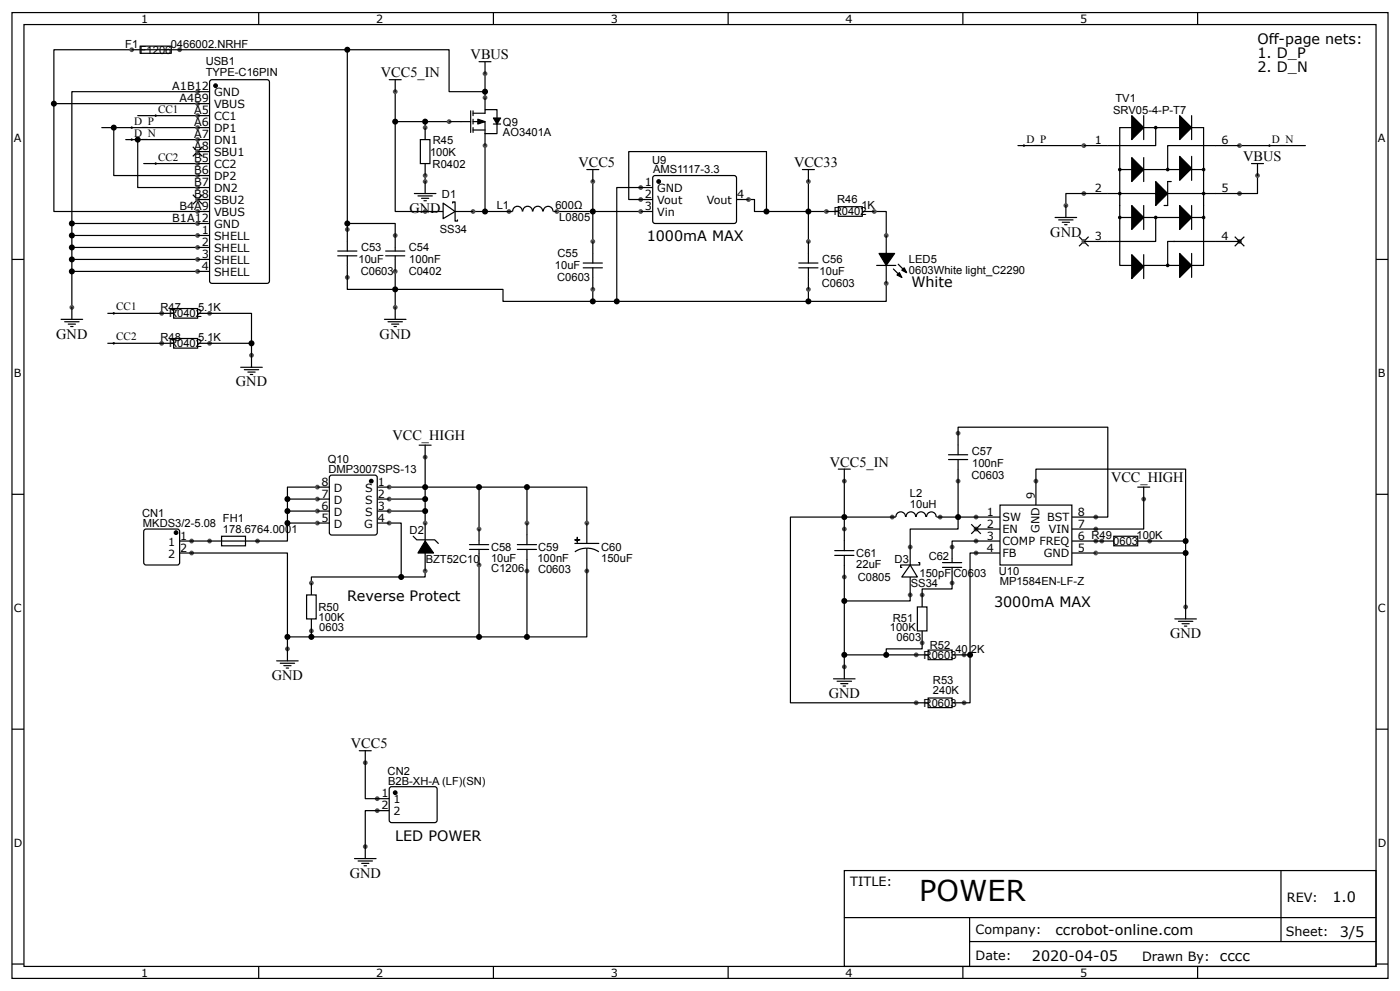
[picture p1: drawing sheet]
<svg xmlns="http://www.w3.org/2000/svg" width="309mm" height="219mm" viewBox="0 0 309 219" stroke-linecap="round" stroke-linejoin="round" font-family="sans-serif">
<g fill="none" stroke="#000" stroke-width=".26">
<path d="M2.6 2.8h304.1v213.2h-304.1zM5.3 5.4h298.7v208h-298.7zM57.1 2.8v2.6M109 2.8v2.6M160.9 2.8v2.6M212.7 2.8v2.6M264.6 2.8v2.6M22.5 28.2h21.2M25.1 28.2v10.6h18.6M27.8 30.8h15.9M30.4 30.8v10.6h13.3M30.4 25.5h13.3"/>
<path d="M31.7 36.1h12M43.7 20.2h-27.8v47.7M2.6 57.3h2.7M15.9 57.3h27.8M15.9 52h27.8M15.9 54.6h27.8M15.9 59.9h27.8M15.9 49.3h27.8M304 57.3h2.7M2.6 109.1h2.7M304 109.1h2.7M2.6 161h2.7"/>
<path d="M304 161h2.7M186.5 192.2h117.5v21.2h-117.5zM283 192.2v15.7M2.6 212.9h2.7M57.1 213.4v2.6M109 213.4v2.6M160.9 213.4v2.6M186.6 202.6h117.3M212.7 213.4v2.6M214.2 207.9h89.7M214.2 202.6v10.6M264.6 213.4v2.6"/>
<path d="M304 212.9h2.7"/>
</g>
<g fill="#000">
<path d="M29.1 30.6v.5zM28.8 30.8h.6z"/>
<path d="M29.1 27.9v.5zM28.8 28.2h.6z"/>
<path d="M34.4 35.9v.5zM34.1 36.1h.6z"/>
<path d="M34.4 25.3v.5zM34.1 25.5h.6z"/>
<path d="M25.1 68.9v.6zM24.9 69.2h.5z"/>
<circle cx="29.1" cy="28.2" r=".26"/>
<circle cx="29.1" cy="30.8" r=".26"/>
<circle cx="34.4" cy="36.1" r=".26"/>
<circle cx="34.4" cy="25.5" r=".26"/>
<circle cx="25.1" cy="69.2" r=".26"/>
</g>
<g fill="#000" stroke="#000" stroke-width=".26">
<path d="M42.6 32.4l2.1 2.1zM44.7 32.4l-2.1 2.1z"/>
<path d="M42.6 43l2.1 2.1zM44.7 43l-2.1 2.1z"/>
</g>
<circle cx="15.9" cy="67.9" r=".53" fill="#4f4f4f"/>
<path d="M29.1 11h-17.2v11.9h31.8M46.4 17.9l.4-.3h12.2l.5 .3v44.1l-.2 .5-12.5 .1-.4-.3zM11.9 22.9v23.8h31.8M13.5 70.5h4.8M14.3 71h3.2M15.1 71.6h1.6M15.6 72.1h.5M15.9 67.9v2.6" fill="none" stroke="#000" stroke-width=".26"/>
<circle cx="47.6" cy="18.9" r=".4" fill="#000" stroke="#000" stroke-width=".26"/>
<circle cx="43.7" cy="20.2" r=".53" fill="#4f4f4f"/>
<path d="M43.7 20.2h2.6" fill="none" stroke="#000" stroke-width=".26"/>
<circle cx="43.7" cy="22.9" r=".53" fill="#4f4f4f"/>
<path d="M43.7 22.9h2.6" fill="none" stroke="#000" stroke-width=".26"/>
<circle cx="43.7" cy="25.5" r=".53" fill="#4f4f4f"/>
<path d="M43.7 25.5h2.6" fill="none" stroke="#000" stroke-width=".26"/>
<circle cx="43.7" cy="28.2" r=".53" fill="#4f4f4f"/>
<path d="M43.7 28.2h2.6" fill="none" stroke="#000" stroke-width=".26"/>
<circle cx="43.7" cy="30.8" r=".53" fill="#4f4f4f"/>
<path d="M43.7 30.8h2.6" fill="none" stroke="#000" stroke-width=".26"/>
<circle cx="43.7" cy="33.5" r=".53" fill="#4f4f4f"/>
<path d="M43.7 33.5h2.6" fill="none" stroke="#000" stroke-width=".26"/>
<circle cx="43.7" cy="36.1" r=".53" fill="#4f4f4f"/>
<path d="M43.7 36.1h2.6" fill="none" stroke="#000" stroke-width=".26"/>
<circle cx="43.7" cy="38.8" r=".53" fill="#4f4f4f"/>
<path d="M43.7 38.8h2.6" fill="none" stroke="#000" stroke-width=".26"/>
<circle cx="43.7" cy="41.4" r=".53" fill="#4f4f4f"/>
<path d="M43.7 41.4h2.6" fill="none" stroke="#000" stroke-width=".26"/>
<circle cx="43.7" cy="44.1" r=".53" fill="#4f4f4f"/>
<path d="M43.7 44.1h2.6" fill="none" stroke="#000" stroke-width=".26"/>
<circle cx="43.7" cy="46.7" r=".53" fill="#4f4f4f"/>
<path d="M43.7 46.7h2.6" fill="none" stroke="#000" stroke-width=".26"/>
<circle cx="43.7" cy="49.3" r=".53" fill="#4f4f4f"/>
<path d="M43.7 49.3h2.6" fill="none" stroke="#000" stroke-width=".26"/>
<circle cx="43.7" cy="52" r=".53" fill="#4f4f4f"/>
<path d="M43.7 52h2.6" fill="none" stroke="#000" stroke-width=".26"/>
<circle cx="43.7" cy="54.6" r=".53" fill="#4f4f4f"/>
<path d="M43.7 54.6h2.6" fill="none" stroke="#000" stroke-width=".26"/>
<circle cx="43.7" cy="57.3" r=".53" fill="#4f4f4f"/>
<path d="M43.7 57.3h2.6" fill="none" stroke="#000" stroke-width=".26"/>
<circle cx="43.7" cy="59.9" r=".53" fill="#4f4f4f"/>
<path d="M43.7 59.9h2.6" fill="none" stroke="#000" stroke-width=".26"/>
<circle cx="46.3" cy="69.2" r=".53" fill="#4f4f4f"/>
<path d="M43.7 69.2h2.6" fill="none" stroke="#000" stroke-width=".26"/>
<circle cx="35.7" cy="69.2" r=".53" fill="#4f4f4f"/>
<path d="M93.9 38.8v1.3M107.2 32.1v14.6h-2.7M35.7 69.2h2.7M38.4 68.1h5.3v2.1h-5.3z" fill="none" stroke="#000" stroke-width=".26"/>
<circle cx="93.9" cy="40.1" r=".53" fill="#4f4f4f"/>
<path d="M93.9 26.9v1.3M91.5 42.7h4.8M92.3 43.3h3.2M93.1 43.8h1.6M93.7 44.3h.5M93.9 40.1v2.6" fill="none" stroke="#000" stroke-width=".26"/>
<circle cx="93.9" cy="28.2" r=".53" fill="#4f4f4f"/>
<path d="M93.9 28.2v2.6" fill="none" stroke="#000" stroke-width=".26"/>
<circle cx="93.9" cy="38.8" r=".53" fill="#4f4f4f"/>
<g fill="none" stroke="#000" stroke-width=".26">
<path d="M107.2 16.3v5.3M87.3 26.9h11.9M92.9 30.8h2.1v5.3h-2.1zM93.9 36.1v2.7M101.9 26.9h2.1M104 24.5v4.7M104.5 26.9h2.7v2.6h2.6v-2.1M104.5 25h2.7v-.8h2.6v1.9M104.5 28.7h2.7M104.5 24.5v1M104.5 26.3v1.1M104.5 28.2v1"/>
<path d="M109 27.4h1.6"/>
</g>
<path d="M105.6 26.3l1.6 .6-1.6 .5zM109 26.1h1.6l-.8 1.3z" fill="#000" stroke="#000" stroke-width=".26"/>
<circle cx="107.2" cy="21.6" r=".53" fill="#4f4f4f"/>
<path d="M107.2 21.6v2.6" fill="none" stroke="#000" stroke-width=".26"/>
<circle cx="99.2" cy="26.9" r=".53" fill="#4f4f4f"/>
<path d="M99.2 26.9h2.7" fill="none" stroke="#000" stroke-width=".26"/>
<circle cx="107.2" cy="32.1" r=".53" fill="#4f4f4f"/>
<path d="M107.2 29.5v2.6M131 40.1v6.6" fill="none" stroke="#000" stroke-width=".26"/>
<circle cx="131" cy="40.1" r=".53" fill="#4f4f4f"/>
<path d="M129.6 37.4h2.7M131 37.4v2.7M178.6 46.7h4M193.1 46.7h2.7v5.3M195.8 62.6v3.9h-17.2" fill="none" stroke="#000" stroke-width=".26"/>
<path d="M198.2 60.7l.5-.5 .5 1.1zM199.2 59.7l.6-.6 .5 1.1z" fill="#000" stroke="#000" stroke-width=".26"/>
<circle cx="195.8" cy="62.6" r=".53" fill="#4f4f4f"/>
<path d="M195.8 58.6v4M197.4 59.4l1.8 1.9M198.4 58.3l1.9 1.9" fill="none" stroke="#000" stroke-width=".26"/>
<circle cx="195.8" cy="52" r=".53" fill="#4f4f4f"/>
<path d="M176.5 59.1h4.2M178.6 46.7v6.6M193.7 58.6h4.2M195.8 52v4M178.6 63.9v2.6h-47.6" fill="none" stroke="#000" stroke-width=".26"/>
<path d="M194.2 56h3.4l-1.8 2.6z" fill="#000" stroke="#000" stroke-width=".26"/>
<circle cx="178.6" cy="63.9" r=".53" fill="#4f4f4f"/>
<path d="M176.5 58.1h4.2M178.6 56v2.1M178.6 61.3v2.6" fill="none" stroke="#000" stroke-width=".26"/>
<circle cx="178.6" cy="53.3" r=".53" fill="#4f4f4f"/>
<path d="M128.9 59.1h4.2M131 46.7v6.6M178.6 53.3v2.7M178.6 59.1v2.2M87.3 63.9h23.8v2.6h19.9v-2.6" fill="none" stroke="#000" stroke-width=".26"/>
<circle cx="131" cy="63.9" r=".53" fill="#4f4f4f"/>
<path d="M128.9 58.1h4.2M131 56v2.1M131 61.3v2.6" fill="none" stroke="#000" stroke-width=".26"/>
<circle cx="131" cy="53.3" r=".53" fill="#4f4f4f"/>
<path d="M87.3 59.9v8M123 46.7h18.6M131 53.3v2.7M131 59.1v2.2" fill="none" stroke="#000" stroke-width=".26"/>
<circle cx="87.3" cy="67.9" r=".53" fill="#4f4f4f"/>
<path d="M85.2 56.5h4.2M85.2 55.4h4.2M84.9 70.5h4.8M85.7 71h3.2M86.5 71.6h1.6M87 72.1h.6M87.3 67.9v2.6" fill="none" stroke="#000" stroke-width=".26"/>
<circle cx="87.3" cy="59.9" r=".53" fill="#4f4f4f"/>
<path d="M87.3 57.3v2.6" fill="none" stroke="#000" stroke-width=".26"/>
<circle cx="87.3" cy="52" r=".53" fill="#4f4f4f"/>
<path d="M87.3 52v3.4M87.3 56.5v.8" fill="none" stroke="#000" stroke-width=".26"/>
<circle cx="123" cy="46.7" r=".53" fill="#4f4f4f"/>
<path d="M122.2 46.7h.8" fill="none" stroke="#000" stroke-width=".26"/>
<circle cx="112.4" cy="46.7" r=".53" fill="#4f4f4f"/>
<path d="M112.4 46.7h.8M113.3 46.7a1.06 1.06 0 0 1 1-1.2 1.06 1.06 0 0 1 1.1 1.2M115.5 46.7a1.06 1.06 0 0 1 1.1-1.2 1.06 1.06 0 0 1 1 1.2M117.8 46.7a1.06 1.06 0 0 1 1-1.2 1.06 1.06 0 0 1 1.1 1.2M120 46.7a1.06 1.06 0 0 1 1.1-1.1 1.06 1.06 0 0 1 1.1 1.1M178.6 40.1v6.6h-11.9v-2.6h-1.3" fill="none" stroke="#000" stroke-width=".26"/>
<circle cx="178.6" cy="40.1" r=".53" fill="#4f4f4f"/>
<path d="M31.7 11h5.3M177.3 37.4h2.6M178.6 37.4v2.7" fill="none" stroke="#000" stroke-width=".26"/>
<circle cx="39.7" cy="11" r=".53" fill="#4f4f4f"/>
<path d="M37 11h2.7" fill="none" stroke="#000" stroke-width=".26"/>
<circle cx="29.1" cy="11" r=".53" fill="#4f4f4f"/>
<path d="M29.1 11h2.6M31 10.2h6.8v1.5l-6.8 .1z" fill="none" stroke="#000" stroke-width=".26"/>
<circle cx="193.1" cy="46.7" r=".53" fill="#4f4f4f"/>
<path d="M190.5 46.7h2.6" fill="none" stroke="#000" stroke-width=".26"/>
<circle cx="182.6" cy="46.7" r=".53" fill="#4f4f4f"/>
<path d="M182.6 46.7h2.6M185.2 45.6h5.3v2.2h-5.3z" fill="none" stroke="#000" stroke-width=".26"/>
<circle cx="38.9" cy="117.6" r=".4" fill="#000" stroke="#000" stroke-width=".26"/>
<circle cx="42.3" cy="119.5" r=".53" fill="#4f4f4f"/>
<path d="M39.7 119.5h2.6" fill="none" stroke="#000" stroke-width=".26"/>
<circle cx="42.3" cy="122.1" r=".53" fill="#4f4f4f"/>
<path d="M32 116.9l7.2-.1 .4 .3 .1 7.1-.3 .5-7.1 .1-.5-.3-.1-7.2zM48.9 118.4h5.3v2.1h-5.3zM39.7 122.1h2.6" fill="none" stroke="#000" stroke-width=".26"/>
<circle cx="56.9" cy="119.5" r=".53" fill="#4f4f4f"/>
<path d="M54.2 119.5h2.7" fill="none" stroke="#000" stroke-width=".26"/>
<circle cx="46.3" cy="119.5" r=".53" fill="#4f4f4f"/>
<path d="M46.3 119.5h7.9M93.9 126.1v1.3h-25.1v1.3" fill="none" stroke="#000" stroke-width=".26"/>
<circle cx="68.8" cy="128.7" r=".53" fill="#4f4f4f"/>
<path d="M68.8 128.7v2.7" fill="none" stroke="#000" stroke-width=".26"/>
<circle cx="68.8" cy="139.3" r=".53" fill="#4f4f4f"/>
<path d="M67.7 131.4h2.1v5.3h-2.1zM68.8 136.7v2.6" fill="none" stroke="#000" stroke-width=".26"/>
<circle cx="63.5" cy="143.3" r=".53" fill="#4f4f4f"/>
<path d="M61.1 145.9h4.8M61.9 146.4h3.2M62.7 147h1.6M63.2 147.5h.6M63.5 143.3v2.6" fill="none" stroke="#000" stroke-width=".26"/>
<circle cx="93.9" cy="100.9" r=".53" fill="#4f4f4f"/>
<g fill="none" stroke="#000" stroke-width=".26">
<path d="M92.6 98.3h2.6M93.9 98.3v9.3h-7.9M42.3 119.5h4M70.1 110.2h-6.6v2.6M70.1 112.8h-6.6v2.7M70.1 115.5h-6.6v4h-6.6M70.1 107.6h-6.6v2.6M86 115.5h2.6v11.9M93.9 107.6v2.6h-7.9M93.9 110.2v2.6h-7.9M93.9 112.8v2.7M42.3 122.1h21.2v21.2"/>
<path d="M68.8 139.3v1.3h-5.3"/>
</g>
<circle cx="93.9" cy="126.1" r=".53" fill="#4f4f4f"/>
<path d="M93.9 122.1v4" fill="none" stroke="#000" stroke-width=".26"/>
<circle cx="93.9" cy="115.5" r=".53" fill="#4f4f4f"/>
<path d="M91.3 118.4l.8 .8h3.9l.8 .8M93.9 107.6h22.5v7.9M93.9 115.5v4M105.8 107.6v9.2" fill="none" stroke="#000" stroke-width=".26"/>
<path d="M93.9 119.5l1.9 2.6h-3.5z" fill="#000" stroke="#000" stroke-width=".26"/>
<circle cx="93.9" cy="46.7" r=".53" fill="#4f4f4f"/>
<path d="M93.9 46.7h4" fill="none" stroke="#000" stroke-width=".26"/>
<circle cx="104.5" cy="46.7" r=".53" fill="#4f4f4f"/>
<path d="M87.3 20.2v26.5h6.6M74.6 56.5h4.2M97.9 44.8l2.6 1.9-2.6 1.6zM100 44.8v-.2h.5v2.1M100.5 46.7v2.1h.6v-.2M100.5 46.7h4M107.2 46.7h5.2" fill="none" stroke="#000" stroke-width=".26"/>
<circle cx="76.7" cy="61.3" r=".53" fill="#4f4f4f"/>
<path d="M74.6 55.4h4.2M76.7 53.3v2.1M76.7 58.6v2.7" fill="none" stroke="#000" stroke-width=".26"/>
<circle cx="76.7" cy="50.7" r=".53" fill="#4f4f4f"/>
<path d="M224.9 32.1h14.5M273.8 32.1h14.6M76.7 50.7v2.6M76.7 56.5v2.1M76.7 61.3v2.6h10.6" fill="none" stroke="#000" stroke-width=".26"/>
<g fill="#000">
<path d="M226.2 31.9v.5zM226 32.1h.5z"/>
<path d="M280.5 31.9v.5zM280.2 32.1h.5z"/>
<circle cx="226.2" cy="32.1" r=".26"/>
<circle cx="280.5" cy="32.1" r=".26"/>
</g>
<path d="M238.4 52.3l2.1 2.1zM240.5 52.3l-2.1 2.1z" fill="#000" stroke="#000" stroke-width=".26"/>
<circle cx="239.4" cy="32.1" r=".53" fill="#4f4f4f"/>
<path d="M239.4 32.1h5.3" fill="none" stroke="#000" stroke-width=".26"/>
<circle cx="239.4" cy="42.7" r=".53" fill="#4f4f4f"/>
<path d="M239.4 42.7h5.3" fill="none" stroke="#000" stroke-width=".26"/>
<circle cx="239.4" cy="53.3" r=".53" fill="#4f4f4f"/>
<path d="M239.4 53.3h5.3" fill="none" stroke="#000" stroke-width=".26"/>
<circle cx="273.8" cy="53.3" r=".53" fill="#4f4f4f"/>
<path d="M268.6 53.3h5.2" fill="none" stroke="#000" stroke-width=".26"/>
<circle cx="273.8" cy="42.7" r=".53" fill="#4f4f4f"/>
<path d="M247.4 28.2h18.5M247.4 37.4h10.6M252.7 25.5v5.3M263.3 25.5v5.3M258 40.1v5.3h-.8M268.6 42.7h5.2" fill="none" stroke="#000" stroke-width=".26"/>
<path d="M250 25.5l2.7 2.7-2.7 2.6zM260.6 25.5l2.7 2.7-2.7 2.6zM255.3 40.1l2.7 2.6-2.7 2.7z" fill="#000" stroke="#000" stroke-width=".26"/>
<circle cx="273.8" cy="32.1" r=".53" fill="#4f4f4f"/>
<g fill="none" stroke="#000" stroke-width=".26">
<path d="M247.4 28.2v19.8h2.6M252.7 34.8v5.3M255.3 28.2v3.9h-10.6M263.3 34.5v5.3M265.9 28.2v19.8h-2.6M273.8 32.1h-15.8v5.3h7.9M277.8 38.8v3.9h-4M239.4 42.7h-3.9v2.7M244.7 42.7h10.6M247.4 48v10.6h2.6M252.7 45.4v5.3M252.7 56.2v5.3"/>
<path d="M252.7 48h7.9M252.7 58.6h7.9M255.3 48v5.3h-10.6M258 40.1h.8M258 42.7h10.6M259.3 53.3h.1M263.3 45.4v5.3M263.3 56v5.3M265.9 48v10.6h-2.6M268.6 53.3h-10.6v5.3"/>
<circle cx="247.4" cy="37.4" r=".26"/>
<circle cx="255.3" cy="28.2" r=".26"/>
<circle cx="258" cy="37.4" r=".26"/>
<circle cx="265.9" cy="37.4" r=".26"/>
<circle cx="247.4" cy="48" r=".26"/>
<circle cx="247.4" cy="42.7" r=".26"/>
<circle cx="255.3" cy="48" r=".26"/>
<circle cx="258" cy="58.6" r=".26"/>
<circle cx="265.9" cy="48" r=".26"/>
<circle cx="265.9" cy="42.7" r=".26"/>
</g>
<g fill="#000" stroke="#000" stroke-width=".26">
<path d="M260.6 34.5l2.7 2.7-2.7 2.6zM250 34.8l2.7 2.6-2.7 2.7zM250 45.4l2.7 2.6-2.7 2.7zM260.6 45.4l2.7 2.6-2.7 2.7zM250 56.2l2.7 2.7-2.7 2.6zM260.6 56l2.7 2.6-2.7 2.7z"/>
<path d="M272.8 52.3l2.1 2.1zM274.9 52.3l-2.1 2.1z"/>
</g>
<circle cx="235.5" cy="45.4" r=".53" fill="#4f4f4f"/>
<path d="M233.1 48h4.8M233.9 48.6h3.2M234.7 49.1h1.6M235.2 49.6h.5M235.5 45.4v2.6" fill="none" stroke="#000" stroke-width=".26"/>
<circle cx="277.8" cy="38.8" r=".53" fill="#4f4f4f"/>
<path d="M276.5 36.1h2.6M277.8 36.1v2.7" fill="none" stroke="#000" stroke-width=".26"/>
<circle cx="46.3" cy="75.8" r=".53" fill="#4f4f4f"/>
<path d="M43.7 75.8h2.6" fill="none" stroke="#000" stroke-width=".26"/>
<circle cx="35.7" cy="75.8" r=".53" fill="#4f4f4f"/>
<path d="M35.7 75.8h2.7M38.4 74.7h5.3v2.2h-5.3z" fill="none" stroke="#000" stroke-width=".26"/>
<circle cx="55.6" cy="78.4" r=".53" fill="#4f4f4f"/>
<path d="M23.8 69.2h11.9M23.8 75.8h11.9M46.3 75.8h9.3v5.3M46.3 69.2h9.3v6.6M53.2 81.1h4.7M54 81.6h3.1M54.8 82.2h1.6M55.3 82.7h.5" fill="none" stroke="#000" stroke-width=".26"/>
<g fill="#000">
<path d="M25.1 75.5v.6zM24.9 75.8h.5z"/>
<circle cx="25.1" cy="75.8" r=".26"/>
</g>
<circle cx="70.1" cy="107.6" r=".53" fill="#4f4f4f"/>
<path d="M70.1 107.6h2.7" fill="none" stroke="#000" stroke-width=".26"/>
<circle cx="70.1" cy="110.2" r=".53" fill="#4f4f4f"/>
<path d="M70.1 110.2h2.7" fill="none" stroke="#000" stroke-width=".26"/>
<circle cx="70.1" cy="112.8" r=".53" fill="#4f4f4f"/>
<path d="M70.1 112.8h2.7" fill="none" stroke="#000" stroke-width=".26"/>
<circle cx="70.1" cy="115.5" r=".53" fill="#4f4f4f"/>
<path d="M70.1 115.5h2.7" fill="none" stroke="#000" stroke-width=".26"/>
<circle cx="86" cy="115.5" r=".53" fill="#4f4f4f"/>
<path d="M83.3 115.5h2.7" fill="none" stroke="#000" stroke-width=".26"/>
<circle cx="86" cy="112.8" r=".53" fill="#4f4f4f"/>
<path d="M83.3 112.8h2.7" fill="none" stroke="#000" stroke-width=".26"/>
<circle cx="86" cy="110.2" r=".53" fill="#4f4f4f"/>
<path d="M83.3 110.2h2.7" fill="none" stroke="#000" stroke-width=".26"/>
<circle cx="86" cy="107.6" r=".53" fill="#4f4f4f"/>
<path d="M73 105l9.8-.1 .5 .3v12.4l-.2 .5h-9.8l-.5-.2v-12.5zM83.3 107.6h2.7" fill="none" stroke="#000" stroke-width=".26"/>
<circle cx="82" cy="106.2" r=".4" fill="#000" stroke="#000" stroke-width=".26"/>
<circle cx="87.3" cy="20.2" r=".53" fill="#4f4f4f"/>
<path d="M86 17.6h2.6M87.3 17.6v2.6" fill="none" stroke="#000" stroke-width=".26"/>
<circle cx="107.2" cy="16.3" r=".53" fill="#4f4f4f"/>
<path d="M39.7 11h59.5v9.2h8M76.7 11v38.3M105.8 13.6h2.7M107.2 13.6v2.7M144.5 38.8h18l.2 .5-.1 9.8-.4 .2h-17.7l-.3-.5v-9.5zM76.7 50.7v-1.4h10.6v2.7" fill="none" stroke="#000" stroke-width=".26"/>
<circle cx="145.5" cy="40.1" r=".4" fill="#000" stroke="#000" stroke-width=".26"/>
<circle cx="141.6" cy="41.4" r=".53" fill="#4f4f4f"/>
<path d="M141.6 41.4h2.6" fill="none" stroke="#000" stroke-width=".26"/>
<circle cx="141.6" cy="44.1" r=".53" fill="#4f4f4f"/>
<path d="M141.6 44.1h2.6" fill="none" stroke="#000" stroke-width=".26"/>
<circle cx="141.6" cy="46.7" r=".53" fill="#4f4f4f"/>
<path d="M141.6 46.7h2.6" fill="none" stroke="#000" stroke-width=".26"/>
<circle cx="165.4" cy="44.1" r=".53" fill="#4f4f4f"/>
<path d="M141.6 41.4h-5.3v25.1M141.6 44.1h-2.7v-10.6h30.4v13.2M162.7 44.1h2.7" fill="none" stroke="#000" stroke-width=".26"/>
<circle cx="252.7" cy="110.2" r=".53" fill="#4f4f4f"/>
<path d="M251.4 107.6h2.6M252.7 107.6v2.6" fill="none" stroke="#000" stroke-width=".26"/>
<circle cx="213" cy="155.2" r=".53" fill="#4f4f4f"/>
<path d="M210.3 155.2h2.7" fill="none" stroke="#000" stroke-width=".26"/>
<circle cx="202.4" cy="155.2" r=".53" fill="#4f4f4f"/>
<path d="M202.4 155.2h2.7M205.1 154.1h5.2v2.1h-5.2z" fill="none" stroke="#000" stroke-width=".26"/>
<circle cx="201.1" cy="131.4" r=".53" fill="#4f4f4f"/>
<path d="M201.1 127.4v4" fill="none" stroke="#000" stroke-width=".26"/>
<circle cx="201.1" cy="120.8" r=".53" fill="#4f4f4f"/>
<path d="M201.1 124.8l1.6 2.6h-3.5zM201.1 124.8h-2.1v.5h.2M201.1 120.8v4M202.9 124.2h.3v.6h-2.1" fill="none" stroke="#000" stroke-width=".26"/>
<circle cx="261.9" cy="134" r=".53" fill="#4f4f4f"/>
<path d="M259.6 136.7h4.7M260.3 137.2h3.2M261.1 137.7h1.6M261.7 138.2h.5M261.9 134v2.7" fill="none" stroke="#000" stroke-width=".26"/>
<circle cx="207.7" cy="114.2" r=".53" fill="#4f4f4f"/>
<path d="M206.9 114.2h.8" fill="none" stroke="#000" stroke-width=".26"/>
<circle cx="197.1" cy="114.2" r=".53" fill="#4f4f4f"/>
<path d="M197.1 114.2h.8M197.9 114.1a1.06 1.06 0 0 1 1.1-1.1 1.06 1.06 0 0 1 1 1.2M200.2 114.1a1.06 1.06 0 0 1 1-1.1 1.06 1.06 0 0 1 1.1 1.1M202.4 114.1a1.06 1.06 0 0 1 1.1-1.1 1.06 1.06 0 0 1 1 1.1M204.7 114.1a1.06 1.06 0 0 1 1.1-1.1 1.06 1.06 0 0 1 1 1.2" fill="none" stroke="#000" stroke-width=".26"/>
<circle cx="186.5" cy="106.2" r=".53" fill="#4f4f4f"/>
<path d="M185.2 103.6h2.7M186.5 103.6v2.6M114.3 120.3h4.2" fill="none" stroke="#000" stroke-width=".26"/>
<circle cx="116.4" cy="115.5" r=".53" fill="#4f4f4f"/>
<path d="M116.4 115.5v2.6M114.3 121.3h4.2M116.4 121.3v2.1" fill="none" stroke="#000" stroke-width=".26"/>
<circle cx="116.4" cy="126.1" r=".53" fill="#4f4f4f"/>
<path d="M116.4 118.1v2.2M103.7 121.3h4.2M103.7 120.3h4.2M105.8 124.8v15.8h-37M116.4 123.4v17.2h-10.6" fill="none" stroke="#000" stroke-width=".26"/>
<circle cx="105.8" cy="124.8" r=".53" fill="#4f4f4f"/>
<path d="M105.8 122.1v2.7" fill="none" stroke="#000" stroke-width=".26"/>
<circle cx="105.8" cy="116.8" r=".53" fill="#4f4f4f"/>
<path d="M105.8 116.8v3.5M209.5 100.4h4.3M105.8 121.3v.8" fill="none" stroke="#000" stroke-width=".26"/>
<circle cx="211.7" cy="95.6" r=".53" fill="#4f4f4f"/>
<path d="M211.7 95.6v2.7M209.5 101.5h4.3M211.7 101.5v2.1" fill="none" stroke="#000" stroke-width=".26"/>
<circle cx="211.7" cy="106.2" r=".53" fill="#4f4f4f"/>
<path d="M211.7 98.3v2.1M211.7 103.6v2.6M184.4 122.6h4.2" fill="none" stroke="#000" stroke-width=".26"/>
<circle cx="186.5" cy="127.4" r=".53" fill="#4f4f4f"/>
<path d="M186.5 119.5v2.1M184.4 121.6h4.2M186.5 124.8v2.6" fill="none" stroke="#000" stroke-width=".26"/>
<circle cx="186.5" cy="116.8" r=".53" fill="#4f4f4f"/>
<path d="M186.5 116.8v2.7M186.5 122.6v2.2" fill="none" stroke="#000" stroke-width=".26"/>
<circle cx="243.4" cy="119.5" r=".53" fill="#4f4f4f"/>
<path d="M243.4 119.5h2.7" fill="none" stroke="#000" stroke-width=".26"/>
<circle cx="254" cy="119.5" r=".53" fill="#4f4f4f"/>
<path d="M246.1 118.4h5.3v2.1h-5.3zM251.4 119.5h10.5v14.5M242.1 122.1h19.8" fill="none" stroke="#000" stroke-width=".26"/>
<circle cx="215.6" cy="114.2" r=".53" fill="#4f4f4f"/>
<path d="M215.6 114.2h5.3" fill="none" stroke="#000" stroke-width=".26"/>
<circle cx="215.6" cy="116.8" r=".53" fill="#4f4f4f"/>
<path d="M215.6 116.8h5.3" fill="none" stroke="#000" stroke-width=".26"/>
<circle cx="215.6" cy="119.5" r=".53" fill="#4f4f4f"/>
<path d="M215.6 119.5h5.3" fill="none" stroke="#000" stroke-width=".26"/>
<circle cx="215.6" cy="122.1" r=".53" fill="#4f4f4f"/>
<path d="M215.6 122.1h5.3" fill="none" stroke="#000" stroke-width=".26"/>
<circle cx="242.1" cy="122.1" r=".53" fill="#4f4f4f"/>
<path d="M236.8 122.1h5.3" fill="none" stroke="#000" stroke-width=".26"/>
<circle cx="242.1" cy="119.5" r=".53" fill="#4f4f4f"/>
<path d="M236.8 119.5h5.3" fill="none" stroke="#000" stroke-width=".26"/>
<circle cx="242.1" cy="116.8" r=".53" fill="#4f4f4f"/>
<path d="M236.8 116.8h5.3" fill="none" stroke="#000" stroke-width=".26"/>
<circle cx="242.1" cy="114.2" r=".53" fill="#4f4f4f"/>
<path d="M220.9 111.5h15.9v13.3h-15.9zM236.8 114.2h5.3" fill="none" stroke="#000" stroke-width=".26"/>
<circle cx="228.9" cy="106.2" r=".53" fill="#4f4f4f"/>
<path d="M211.7 95.6v-1.3h33v19.9h-2.6M186.5 106.2v8h10.6M186.5 114.2v2.6M207.7 114.2h4M211.7 106.2v8h3.9M228.9 111.5v-7.9h33v15.9M242.1 119.5h1.3M252.7 110.2v6.6h-10.6" fill="none" stroke="#000" stroke-width=".26"/>
<path d="M214.6 115.8l2.1 2.1zM214.6 117.9l2.1-2.1z" fill="#000" stroke="#000" stroke-width=".26"/>
<circle cx="186.5" cy="147.2" r=".53" fill="#4f4f4f"/>
<path d="M211.7 114.2v2.6h-10.6v4M186.5 127.4v22.5M201.1 131.4v1.3h-14.6M184.1 149.9h4.8M184.9 150.4h3.2M185.7 150.9h1.6M186.3 151.5h.5" fill="none" stroke="#000" stroke-width=".26"/>
<circle cx="213" cy="144.6" r=".53" fill="#4f4f4f"/>
<path d="M210.3 144.6h2.7" fill="none" stroke="#000" stroke-width=".26"/>
<circle cx="202.4" cy="144.6" r=".53" fill="#4f4f4f"/>
<path d="M186.5 114.2h-11.9v41h27.8M208.2 125.3h4.3M208.2 124.2h4.3M215.6 122.1h-1.3v22.5h-1.3M186.5 144.6h18.6M205.1 143.5h5.2v2.2h-5.2zM214.3 144.6v10.6h-1.3" fill="none" stroke="#000" stroke-width=".26"/>
<circle cx="210.3" cy="128.7" r=".53" fill="#4f4f4f"/>
<path d="M210.3 126.1v2.6" fill="none" stroke="#000" stroke-width=".26"/>
<circle cx="210.3" cy="120.8" r=".53" fill="#4f4f4f"/>
<path d="M215.6 119.5h-5.3v4.7M210.3 125.3v.8" fill="none" stroke="#000" stroke-width=".26"/>
<circle cx="203.7" cy="131.4" r=".53" fill="#4f4f4f"/>
<path d="M203.7 131.4v2.6" fill="none" stroke="#000" stroke-width=".26"/>
<circle cx="203.7" cy="141.9" r=".53" fill="#4f4f4f"/>
<path d="M116.4 107.6h13.2v7.9M202.7 134h2.1v5.3h-2.1zM203.7 139.3v4h-7.9v1.3M210.3 128.7v1.3h-6.6v1.4M86.3 173.8h10l.3 .4-.1 7.2-.5 .2h-9.7l-.3-.5v-6.9z" fill="none" stroke="#000" stroke-width=".26"/>
<circle cx="87.3" cy="175" r=".4" fill="#000" stroke="#000" stroke-width=".26"/>
<circle cx="83.3" cy="176.3" r=".53" fill="#4f4f4f"/>
<path d="M83.3 176.3h2.7" fill="none" stroke="#000" stroke-width=".26"/>
<circle cx="83.3" cy="179" r=".53" fill="#4f4f4f"/>
<path d="M83.3 179h2.7" fill="none" stroke="#000" stroke-width=".26"/>
<circle cx="80.7" cy="186.9" r=".53" fill="#4f4f4f"/>
<path d="M78.3 189.6h4.8M79.1 190.1h3.2M79.9 190.6h1.6M80.4 191.2h.6M80.7 186.9v2.7" fill="none" stroke="#000" stroke-width=".26"/>
<circle cx="80.7" cy="168.4" r=".53" fill="#4f4f4f"/>
<path d="M79.4 165.8h2.6M80.7 165.8v10.5h2.6M83.3 179h-2.6v7.9" fill="none" stroke="#000" stroke-width=".26"/>
<circle cx="129.6" cy="115.5" r=".53" fill="#4f4f4f"/>
<path d="M129.6 115.5v4.5" fill="none" stroke="#000" stroke-width=".26"/>
<circle cx="129.6" cy="126.1" r=".53" fill="#4f4f4f"/>
<path d="M127 120h5.3M129.6 121l1.4 .2 1.3 .6M129.6 121l-1.3 .2-1.3 .6M129.6 121v19.6h-13.2" fill="none" stroke="#000" stroke-width=".26"/>
<path d="M127 119.2h1.1zM127.5 118.7l.1 1z" fill="#000" stroke="#000" stroke-width=".26"/>
<circle cx="116.4" cy="140.6" r=".53" fill="#4f4f4f"/>
<circle cx="116.4" cy="140.6" r=".66" fill="#000"/>
<circle cx="116.4" cy="107.6" r=".53" fill="#4f4f4f"/>
<circle cx="116.4" cy="107.6" r=".66" fill="#000"/>
<circle cx="195.8" cy="144.6" r=".53" fill="#4f4f4f"/>
<circle cx="195.8" cy="144.6" r=".66" fill="#000"/>
<circle cx="186.5" cy="144.6" r=".53" fill="#4f4f4f"/>
<circle cx="186.5" cy="144.6" r=".66" fill="#000"/>
<circle cx="186.5" cy="132.7" r=".53" fill="#4f4f4f"/>
<circle cx="186.5" cy="132.7" r=".66" fill="#000"/>
<circle cx="261.9" cy="122.1" r=".53" fill="#4f4f4f"/>
<circle cx="261.9" cy="122.1" r=".66" fill="#000"/>
<circle cx="105.8" cy="140.6" r=".53" fill="#4f4f4f"/>
<circle cx="105.8" cy="140.6" r=".66" fill="#000"/>
<circle cx="169.3" cy="46.7" r=".53" fill="#4f4f4f"/>
<circle cx="169.3" cy="46.7" r=".66" fill="#000"/>
<circle cx="76.7" cy="49.3" r=".53" fill="#4f4f4f"/>
<circle cx="76.7" cy="49.3" r=".66" fill="#000"/>
<circle cx="63.5" cy="115.5" r=".53" fill="#4f4f4f"/>
<circle cx="63.5" cy="115.5" r=".66" fill="#000"/>
<circle cx="55.6" cy="75.8" r=".53" fill="#4f4f4f"/>
<circle cx="55.6" cy="75.8" r=".66" fill="#000"/>
<circle cx="107.2" cy="46.7" r=".53" fill="#4f4f4f"/>
<circle cx="107.2" cy="46.7" r=".66" fill="#000"/>
<circle cx="93.9" cy="110.2" r=".53" fill="#4f4f4f"/>
<circle cx="93.9" cy="110.2" r=".66" fill="#000"/>
<circle cx="88.6" cy="127.4" r=".53" fill="#4f4f4f"/>
<circle cx="88.6" cy="127.4" r=".66" fill="#000"/>
<circle cx="63.5" cy="110.2" r=".53" fill="#4f4f4f"/>
<circle cx="63.5" cy="110.2" r=".66" fill="#000"/>
<circle cx="63.5" cy="112.8" r=".53" fill="#4f4f4f"/>
<circle cx="63.5" cy="112.8" r=".66" fill="#000"/>
<circle cx="131" cy="66.5" r=".53" fill="#4f4f4f"/>
<circle cx="131" cy="66.5" r=".66" fill="#000"/>
<circle cx="87.3" cy="63.9" r=".53" fill="#4f4f4f"/>
<circle cx="87.3" cy="63.9" r=".66" fill="#000"/>
<circle cx="131" cy="46.7" r=".53" fill="#4f4f4f"/>
<circle cx="131" cy="46.7" r=".66" fill="#000"/>
<circle cx="178.6" cy="46.7" r=".53" fill="#4f4f4f"/>
<circle cx="178.6" cy="46.7" r=".66" fill="#000"/>
<circle cx="178.6" cy="66.5" r=".53" fill="#4f4f4f"/>
<circle cx="178.6" cy="66.5" r=".66" fill="#000"/>
<circle cx="93.9" cy="26.9" r=".53" fill="#4f4f4f"/>
<circle cx="93.9" cy="26.9" r=".66" fill="#000"/>
<circle cx="15.9" cy="54.6" r=".53" fill="#4f4f4f"/>
<circle cx="15.9" cy="54.6" r=".66" fill="#000"/>
<circle cx="15.9" cy="59.9" r=".53" fill="#4f4f4f"/>
<circle cx="15.9" cy="59.9" r=".66" fill="#000"/>
<circle cx="11.9" cy="22.9" r=".53" fill="#4f4f4f"/>
<circle cx="11.9" cy="22.9" r=".66" fill="#000"/>
<circle cx="15.9" cy="49.3" r=".53" fill="#4f4f4f"/>
<circle cx="15.9" cy="49.3" r=".66" fill="#000"/>
<circle cx="15.9" cy="57.3" r=".53" fill="#4f4f4f"/>
<circle cx="15.9" cy="57.3" r=".66" fill="#000"/>
<circle cx="15.9" cy="52" r=".53" fill="#4f4f4f"/>
<circle cx="15.9" cy="52" r=".66" fill="#000"/>
<circle cx="25.1" cy="28.2" r=".53" fill="#4f4f4f"/>
<circle cx="25.1" cy="28.2" r=".66" fill="#000"/>
<circle cx="30.4" cy="30.8" r=".53" fill="#4f4f4f"/>
<circle cx="30.4" cy="30.8" r=".66" fill="#000"/>
<circle cx="63.5" cy="140.6" r=".53" fill="#4f4f4f"/>
<circle cx="63.5" cy="140.6" r=".66" fill="#000"/>
<circle cx="93.9" cy="107.6" r=".53" fill="#4f4f4f"/>
<circle cx="93.9" cy="107.6" r=".66" fill="#000"/>
<circle cx="93.9" cy="112.8" r=".53" fill="#4f4f4f"/>
<circle cx="93.9" cy="112.8" r=".66" fill="#000"/>
<circle cx="107.2" cy="20.2" r=".53" fill="#4f4f4f"/>
<circle cx="107.2" cy="20.2" r=".66" fill="#000"/>
<circle cx="87.3" cy="26.9" r=".53" fill="#4f4f4f"/>
<circle cx="87.3" cy="26.9" r=".66" fill="#000"/>
<circle cx="76.7" cy="11" r=".53" fill="#4f4f4f"/>
<circle cx="76.7" cy="11" r=".66" fill="#000"/>
<circle cx="136.3" cy="66.5" r=".53" fill="#4f4f4f"/>
<circle cx="136.3" cy="66.5" r=".66" fill="#000"/>
<circle cx="105.8" cy="107.6" r=".53" fill="#4f4f4f"/>
<circle cx="105.8" cy="107.6" r=".66" fill="#000"/>
<circle cx="68.8" cy="140.6" r=".53" fill="#4f4f4f"/>
<circle cx="68.8" cy="140.6" r=".66" fill="#000"/>
<circle cx="261.9" cy="119.5" r=".53" fill="#4f4f4f"/>
<circle cx="261.9" cy="119.5" r=".66" fill="#000"/>
<circle cx="211.7" cy="114.2" r=".53" fill="#4f4f4f"/>
<circle cx="211.7" cy="114.2" r=".66" fill="#000"/>
<circle cx="186.5" cy="114.2" r=".53" fill="#4f4f4f"/>
<circle cx="186.5" cy="114.2" r=".66" fill="#000"/>
<circle cx="214.3" cy="144.6" r=".53" fill="#4f4f4f"/>
<circle cx="214.3" cy="144.6" r=".66" fill="#000"/>
<text font-size="6.3" x="203.1" y="199">POWER</text>
<g font-size="3.2">
<text x="277.8" y="9.7">Off-page nets:</text>
<text x="84.1" y="17.1">VCC5_IN</text>
<text x="104" y="13.1">VBUS</text>
<text x="277.8" y="12.8">1. D_P</text>
<text x="277.8" y="16">2. D_N</text>
<text x="274.6" y="35.6">VBUS</text>
<text x="127.8" y="36.9">VCC5</text>
<text x="175.4" y="36.9">VCC33</text>
<text x="90.5" y="47">GND</text>
<text x="142.9" y="53.3">1000mA MAX</text>
<text x="232" y="52.3">GND</text>
<text x="201.3" y="63.4">White</text>
<text x="12.4" y="74.7">GND</text>
<text x="83.9" y="74.7">GND</text>
<text x="52.1" y="85.3">GND</text>
<text x="86.7" y="97.2">VCC_HIGH</text>
<text x="183.4" y="103.1">VCC5_IN</text>
<text x="245.5" y="106.5">VCC_HIGH</text>
<text x="76.7" y="132.7">Reverse Protect</text>
<text x="219.6" y="134">3000mA MAX</text>
<text x="258.5" y="140.9">GND</text>
<text x="60.1" y="150.2">GND</text>
<text x="183.1" y="154.1">GND</text>
<text x="77.5" y="165.2">VCC5</text>
<text x="87.3" y="185.6">LED POWER</text>
<text x="77.3" y="193.8">GND</text>
<text x="294.4" y="199.2">1.0</text>
<text x="233.2" y="206.3">ccrobot-online.com</text>
<text x="296" y="206.9">3/5</text>
<text x="228" y="212.2">2020-04-05</text>
</g>
<g font-size="2.8">
<text x="187.9" y="195.7">TITLE:</text>
<text x="284.3" y="199.2">REV:</text>
<text x="215.5" y="206.3">Company:</text>
<text x="284.1" y="206.8">Sheet:</text>
<text x="215.5" y="212.1">Date:</text>
<text x="252.3" y="212.1">Drawn By: cccc</text>
</g>
<g font-size="2.5">
<text x="31.2" y="5">1</text>
<text x="83.1" y="5">2</text>
<text x="134.9" y="5">3</text>
<text x="186.8" y="5">4</text>
<text x="238.7" y="5">5</text>
<text x="27.7" y="10.5">F1</text>
<text x="30.9" y="11.9">F1206</text>
<text x="37.7" y="10.5">0466002.NRHF</text>
<text x="45.4" y="16.8">TYPE-C16PIN</text>
<text x="45.4" y="14.4">USB1</text>
<text x="38.1" y="20">A1B12</text>
<text x="39.6" y="22.6">A4B9</text>
<text x="47.3" y="21.3">GND</text>
<text x="47.3" y="23.9">VBUS</text>
<text x="246.4" y="22.4">TV1</text>
<text x="29.6" y="27.5">D_P</text>
<text x="34.9" y="24.9">CC1</text>
<text x="42.9" y="25.3">A5</text>
<text x="42.9" y="27.9">A6</text>
<text x="47.3" y="26.6">CC1</text>
<text x="47.3" y="29.2">DP1</text>
<text x="111.1" y="27.7">Q9</text>
<text x="245.9" y="25.1">SRV05-4-P-T7</text>
<text x="3" y="31.4">A</text>
<text x="29.6" y="30.2">D_N</text>
<text x="34.9" y="35.5">CC2</text>
<text x="42.9" y="35.9">B5</text>
<text x="42.9" y="30.6">A7</text>
<text x="42.9" y="33.2">A8</text>
<text x="47.3" y="31.9">DN1</text>
<text x="47.3" y="34.5">SBU1</text>
<text x="95" y="34.4">100K</text>
<text x="95.6" y="31.7">R45</text>
<text x="111.1" y="30.1">AO3401A</text>
<text x="226.7" y="31.5">D_P</text>
<text x="241.8" y="31.9">1</text>
<text x="269.9" y="31.9">6</text>
<text x="281" y="31.5">D_N</text>
<text x="304.4" y="31.4">A</text>
<text x="42.9" y="38.5">B6</text>
<text x="42.9" y="41.1">B7</text>
<text x="47.3" y="37.2">CC2</text>
<text x="47.3" y="39.8">DP2</text>
<text x="95.6" y="37">R0402</text>
<text x="142.5" y="41.1">1</text>
<text x="144" y="36.2">U9</text>
<text x="144.3" y="38.3">AMS1117-3.3</text>
<text x="39.6" y="46.4">B4A9</text>
<text x="42.9" y="43.8">B8</text>
<text x="47.3" y="42.5">DN2</text>
<text x="47.3" y="45.1">SBU2</text>
<text x="47.3" y="47.8">VBUS</text>
<text x="97.6" y="43.6">D1</text>
<text x="109.7" y="46.2">L1</text>
<text x="122.7" y="46.2">600Ω</text>
<text x="142.5" y="43.8">2</text>
<text x="142.5" y="46.4">3</text>
<text x="145.2" y="42.5">GND</text>
<text x="145.2" y="45.1">Vout</text>
<text x="145.2" y="47.8">Vin</text>
<text x="156.1" y="45.1">Vout</text>
<text x="162.9" y="43.8">4</text>
<text x="184.2" y="47.6">R0402</text>
<text x="185" y="44.9">R46</text>
<text x="190.3" y="46.2">1K</text>
<text x="241.8" y="42.5">2</text>
<text x="269.9" y="42.5">5</text>
<text x="38.1" y="49.1">B1A12</text>
<text x="44.6" y="51.7">1</text>
<text x="47.3" y="50.4">GND</text>
<text x="47.3" y="53">SHELL</text>
<text x="97.2" y="51.6">SS34</text>
<text x="123.6" y="48.9">L0805</text>
<text x="241.8" y="53">3</text>
<text x="269.9" y="53">4</text>
<text x="44.6" y="54.4">2</text>
<text x="44.6" y="57">3</text>
<text x="44.6" y="59.7">4</text>
<text x="47.3" y="55.7">SHELL</text>
<text x="47.3" y="58.3">SHELL</text>
<text x="79.2" y="58.2">10uF</text>
<text x="79.8" y="55.5">C53</text>
<text x="90.3" y="55.5">C54</text>
<text x="90.4" y="58.1">100nF</text>
<text x="122.6" y="59.5">10uF</text>
<text x="123.1" y="56.8">C55</text>
<text x="181.6" y="58.2">C56</text>
<text x="200.8" y="58.1">LED5</text>
<text x="47.3" y="61">SHELL</text>
<text x="79.7" y="60.8">C0603</text>
<text x="90.3" y="60.8">C0402</text>
<text x="123.1" y="62.1">C0603</text>
<text x="181.1" y="60.8">10uF</text>
<text x="181.6" y="63.5">C0603</text>
<text x="200.8" y="60.6">0603White light_C2290</text>
<text x="25.7" y="68.5">CC1</text>
<text x="35.5" y="68.7">R47</text>
<text x="37.4" y="70.1">R0402</text>
<text x="43.8" y="68.7">5.1K</text>
<text x="25.7" y="75.1">CC2</text>
<text x="35.5" y="75.4">R48</text>
<text x="37.4" y="76.7">R0402</text>
<text x="43.8" y="75.4">5.1K</text>
<text x="3" y="83.2">B</text>
<text x="304.4" y="83.2">B</text>
<text x="214.7" y="100.5">C57</text>
<text x="71.1" y="107.3">8</text>
<text x="72.4" y="102.3">Q10</text>
<text x="72.5" y="104.4">DMP3007SPS-13</text>
<text x="83.5" y="107.3">1</text>
<text x="214.6" y="105.8">C0603</text>
<text x="214.8" y="103.1">100nF</text>
<text x="71.1" y="109.9">7</text>
<text x="71.1" y="112.6">6</text>
<text x="73.7" y="108.6">D</text>
<text x="73.7" y="111.3">D</text>
<text x="73.7" y="113.9">D</text>
<text x="80.7" y="113.9">S</text>
<text x="80.7" y="111.3">S</text>
<text x="80.7" y="108.6">S</text>
<text x="83.5" y="112.6">3</text>
<text x="83.5" y="109.9">2</text>
<text x="201" y="112.2">10uH</text>
<text x="201" y="109.8">L2</text>
<text x="218" y="113.9">1</text>
<text x="228.6" y="110.2" transform="rotate(-90 228.6 110.2)">9</text>
<text x="238.1" y="113.9">8</text>
<text x="31.4" y="114.2">CN1</text>
<text x="31.6" y="116.3">MKDS3/2-5.08</text>
<text x="39.8" y="119.2">1</text>
<text x="49.3" y="117.6">178.6764.0001</text>
<text x="49.3" y="115.2">FH1</text>
<text x="71.1" y="115.2">5</text>
<text x="73.7" y="116.5">D</text>
<text x="80.5" y="116.5">G</text>
<text x="83.5" y="115.2">4</text>
<text x="90.5" y="118">D2</text>
<text x="218" y="116.5">2</text>
<text x="218" y="119.2">3</text>
<text x="221.5" y="115">SW</text>
<text x="221.5" y="117.6">EN</text>
<text x="229.7" y="117.7" transform="rotate(-90 229.7 117.7)">GND</text>
<text x="231.4" y="115">BST</text>
<text x="231.7" y="117.6">VIN</text>
<text x="238.1" y="119.2">6 R49</text>
<text x="238.1" y="116.5">7</text>
<text x="251.1" y="119">100K</text>
<text x="37.1" y="120.5">1</text>
<text x="37.1" y="123.2">2</text>
<text x="39.8" y="121.8">2</text>
<text x="94" y="124.3">BZT52C10</text>
<text x="108.5" y="124">10uF</text>
<text x="108.5" y="121.6">C58</text>
<text x="118.7" y="124">100nF</text>
<text x="118.9" y="121.7">C59</text>
<text x="132.8" y="124">150uF</text>
<text x="132.8" y="121.6">C60</text>
<text x="189.2" y="125.4">22uF</text>
<text x="189.2" y="123">C61</text>
<text x="197.7" y="124.3">D3</text>
<text x="205.2" y="123.7">C62</text>
<text x="218" y="121.8">4</text>
<text x="221.5" y="120.3">COMP FREQ</text>
<text x="221.5" y="122.9">FB</text>
<text x="230.6" y="122.9">GND</text>
<text x="238.1" y="121.8">5</text>
<text x="246" y="120.3">0603</text>
<text x="108.5" y="126.4">C1206</text>
<text x="118.9" y="126.4">C0603</text>
<text x="189.5" y="128.3">C0805</text>
<text x="201.2" y="129.6">SS34</text>
<text x="203.1" y="127.4">150pF</text>
<text x="210.7" y="127.4">C0603</text>
<text x="220.7" y="127">U10</text>
<text x="220.9" y="129.1">MP1584EN-LF-Z</text>
<text x="3" y="135.1">C</text>
<text x="70.4" y="137.2">100K</text>
<text x="70.4" y="134.8">R50</text>
<text x="197.2" y="137.3">R51</text>
<text x="304.4" y="135.1">C</text>
<text x="70.5" y="139.4">0603</text>
<text x="196.6" y="139.4">100K</text>
<text x="198.1" y="141.5">0603</text>
<text x="205.4" y="143.3">R52</text>
<text x="204.1" y="145.5">R0603</text>
<text x="211.1" y="144.1">40.2K</text>
<text x="206.1" y="153.3">240K</text>
<text x="206.1" y="151">R53</text>
<text x="204.1" y="156.1">R0603</text>
<text x="85.6" y="171.1">CN2</text>
<text x="85.7" y="173.2">B2B-XH-A (LF)(SN)</text>
<text x="84.3" y="176.1">1</text>
<text x="84.3" y="178.7">2</text>
<text x="87" y="177.4">1</text>
<text x="87" y="180">2</text>
<text x="3" y="186.9">D</text>
<text x="304.4" y="186.9">D</text>
<text x="31.2" y="215.6">1</text>
<text x="83.1" y="215.6">2</text>
<text x="134.9" y="215.6">3</text>
<text x="186.8" y="215.6">4</text>
<text x="238.7" y="215.6">5</text>
</g>
</svg>
